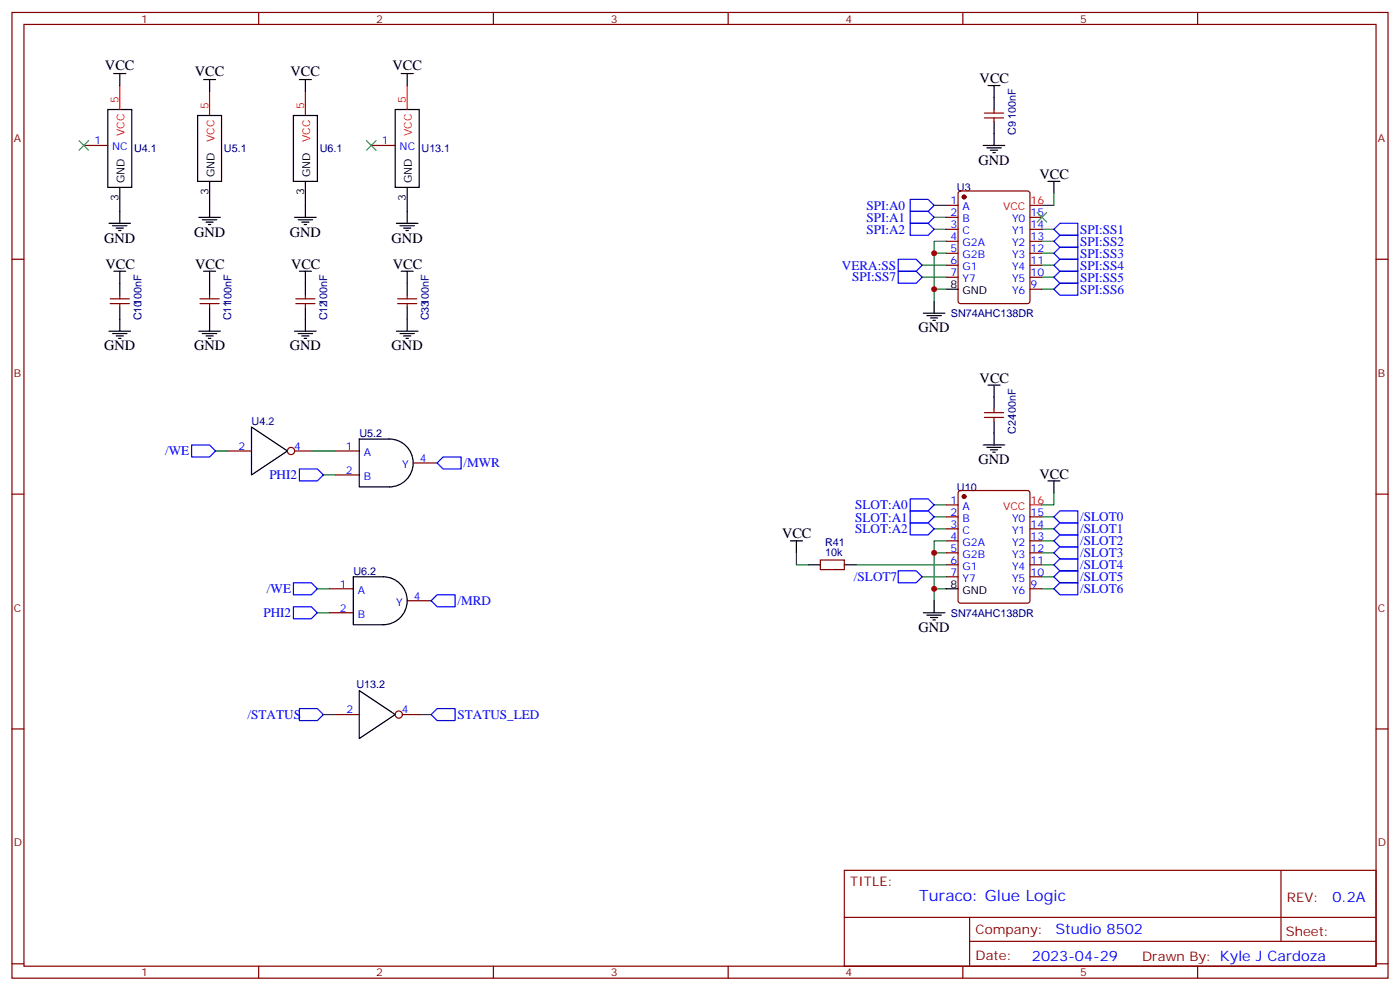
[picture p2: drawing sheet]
<svg xmlns="http://www.w3.org/2000/svg" width="412mm" height="292mm" viewBox="0 0 412 292" stroke-linecap="round" stroke-linejoin="round" font-family="sans-serif">
<g fill="none" stroke="#870000" stroke-width=".35">
<path d="M3.5 3.7h405.4v284.3h-405.4zM7.1 7.2h398.2v277.3h-398.2zM76.2 3.7v3.5M145.3 3.7v3.5M214.5 3.7v3.5M283.6 3.7v3.5M352.8 3.7v3.5M290 34.7h5.6M290 33.3h5.6M292.8 32.2v1.1M292.8 34.7v1.1M24.7 42.8h7"/>
<path d="M109.4 42.8h7M282.5 56.4l.4-.2h19.8l.6 .5 .1 32-.5 .6-20 .1-.6-.5-.1-32zM3.5 76.3h3.6M278.7 60.5h3.5M278.7 64h3.5M278.7 67.5h3.5M278.7 71h3.5M278.7 74.6h3.5M278.7 78.1h3.5M303.4 64h3.5M303.4 67.5h3.5M303.4 71h3.5"/>
<path d="M303.4 74.6h3.5M303.4 78.1h3.5M405.3 76.3h3.6M32.5 89.4h5.6M32.5 88h5.6M35.3 86.9v1.1M35.3 89.4v1.1M58.9 89.4h5.7M58.9 88h5.7M61.7 86.9v1.1M61.7 89.4v1.1M87.1 89.4h5.7"/>
<path d="M87.1 88h5.7M90 86.9v1.1M90 89.4v1.1M117.1 89.4h5.7M117.1 88h5.7M119.9 86.9v1.1M119.9 89.4v1.1M278.7 81.6h3.5M303.4 81.6h3.5M303.4 85.2h3.5M67 132.8h7.1M86.8 132.8h4.9"/>
<path d="M98.8 132.8h7M98.8 139.8h7M121.7 136.3h7.1M290 122.9h5.6M290 121.5h5.6M292.8 120.4v1.1M292.8 122.9v1.1M3.5 145.5h3.6M278.7 148.7h3.5M278.7 152.2h3.5M278.7 155.7h3.5M278.7 159.2h3.5"/>
<path d="M282.5 144.6l.4-.2h19.8l.6 .5 .1 32-.5 .6-20 .1-.6-.5-.1-32zM303.4 152.2h3.5M303.4 155.7h3.5M303.4 159.2h3.5M405.3 145.5h3.6M97 173.4h7.1M119.9 176.9h7.1M241.7 164.9h7v2.8h-7zM278.7 162.8h3.5M278.7 166.3h3.5M278.7 169.8h3.5M303.4 173.4h3.5"/>
<path d="M303.4 162.8h3.5M303.4 166.3h3.5M303.4 169.8h3.5M97 180.4h7.1M3.5 214.6h3.6M98.8 210.4h7M118.5 210.4h5M405.3 214.6h3.6M248.7 256.3h156.6v28.2h-156.6zM377.3 256.3v20.9M248.7 270.1h156.5M285.6 277.2h119.6"/>
<path d="M285.6 270.1v14.1M3.5 283.8h3.6M76.2 284.5v3.5M145.3 284.5v3.5M214.5 284.5v3.5M283.6 284.5v3.5M352.8 284.5v3.5M405.3 283.8h3.6"/>
<circle cx="85.7" cy="132.8" r="1.06"/>
<circle cx="117.5" cy="210.4" r="1.06"/>
</g>
<g fill="#870000" stroke="#870000" stroke-width=".35">
<circle cx="284" cy="58" r=".53"/>
<circle cx="284" cy="146.2" r=".53"/>
</g>
<g fill="none" stroke="#000" stroke-width=".35">
<path d="M31.7 32.2h7.1v23h-7.1zM33.5 21.7h3.5M35.3 21.7v3.5M58.2 34h7.1v19.4h-7.1zM60 23.4h3.5M61.7 23.4v3.6M86.4 34h7.1v19.4h-7.1zM88.2 23.4h3.5M90 23.4v3.6M116.4 32.2h7.1v23h-7.1zM118.2 21.7h3.5M119.9 21.7v3.5"/>
<path d="M291 25.2h3.6M292.8 25.2v7M292.8 35.8v7M35.3 55.2v10.6M61.7 53.4v10.6M90 53.4v10.6M119.9 55.2v10.6M289.6 42.8h6.4M290.7 43.5h4.2M291.7 44.2h2.2M292.5 44.9h.7M308.7 53.4h3.5"/>
<path d="M310.4 53.4v3.5M32.1 65.8h6.4M33.2 66.5h4.2M33.5 79.9h3.5M34.2 67.2h2.1M34.9 67.9h.7M35.3 79.9v7M58.6 64h6.3M59.6 64.7h4.3M60 79.9h3.5M60.7 65.4h2.1M61.4 66.1h.7"/>
<path d="M61.7 79.9v7M86.8 64h6.3M87.8 64.7h4.3M88.2 79.9h3.5M88.9 65.4h2.1M89.6 66.1h.7M90 79.9v7M116.8 65.8h6.3M117.8 66.5h4.3M118.2 79.9h3.5M118.9 67.2h2.1M119.6 67.9h.7"/>
<path d="M119.9 79.9v7M32.1 97.5h6.4M33.2 98.2h4.2M34.2 98.9h2.1M34.9 99.6h.7M35.3 90.5v7M58.6 97.5h6.3M59.6 98.2h4.3M60.7 98.9h2.1M61.4 99.6h.7M61.7 90.5v7M86.8 97.5h6.3"/>
<path d="M87.8 98.2h4.3M88.9 98.9h2.1M89.6 99.6h.7M90 90.5v7M116.8 97.5h6.3M117.8 98.2h4.3M118.9 98.9h2.1M119.6 99.6h.7M119.9 90.5v7M272 92.2h6.3M273 92.9h4.3M274.1 93.6h2.1"/>
<path d="M274.8 94.3h.7M275.2 88.7v3.5M278.7 85.2h3.5M291 113.4h3.6M292.8 113.4v7M74.1 125.7l10.6 7.1-10.6 7zM105.8 129.3h8.9a7.1 7.1 0 0 1 7 7 7.1 7.1 0 0 1-7 7.1h-8.9zM289.6 131h6.4M290.7 131.7h4.2M291.7 132.4h2.2M292.5 133.1h.7M292.8 124v7"/>
<path d="M232.8 159.2h3.6M234.6 159.2v3.6M308.7 141.6h3.5M310.4 141.6v3.5M104.1 169.8h8.8a7.1 7.1 0 0 1 7 7.1 7.1 7.1 0 0 1-7 7h-8.8zM238.1 166.3h3.6M248.7 166.3h3.5M275.2 176.9v3.5M278.7 173.4h3.5M272 180.4h6.3M273 181.1h4.3M274.1 181.8h2.1"/>
<path d="M274.8 182.5h.7M105.8 203.3l10.6 7.1-10.6 7.1z"/>
</g>
<path d="M35.3 25.2v7M61.7 27v7M90 27v7M119.9 25.2v7M303.4 60.5h3.5M303.4 148.7h3.5" fill="none" stroke="#f00" stroke-width=".35"/>
<g fill="none" stroke="#008700" stroke-width=".35">
<path d="M310.4 56.9v3.6h-3.5M271.6 78.1h7.1M275.2 67.5h3.5M275.2 60.5h3.5M275.2 64h3.5M278.7 74.6h-3.5v10.6M278.7 71h-3.5v3.6M306.9 78.1h3.5M306.9 74.6h3.5M306.9 71h3.5M306.9 67.5h3.5M271.6 81.6h7.1"/>
<path d="M278.7 85.2h-3.5v3.5M306.9 81.6h3.5M306.9 85.2h3.5M63.5 132.8h3.5M91.7 132.8h7.1M95.2 139.8h3.6M275.2 155.7h3.5M275.2 152.2h3.5M275.2 148.7h3.5M278.7 159.2h-3.5v3.6M306.9 155.7h3.5M306.9 152.2h3.5"/>
<path d="M306.9 159.2h3.5M310.4 145.1v3.6h-3.5M93.5 173.4h3.5M234.6 162.8v3.5h3.5M252.2 166.3h26.5M271.6 169.8h7.1M278.7 162.8h-3.5v10.6M278.7 173.4h-3.5v3.5M306.9 173.4h3.5M306.9 169.8h3.5M306.9 166.3h3.5M306.9 162.8h3.5"/>
<path d="M93.5 180.4h3.5M95.2 210.4h3.6M123.5 210.4h3.5"/>
</g>
<g fill="none" stroke="#00f" stroke-width=".35">
<path d="M268.1 58.7h5.3l1.8 1.8-1.8 1.7h-5.3zM264.6 79.9h5.3l1.7 1.7-1.7 1.8h-5.3zM264.6 76.3h5.3l1.7 1.8-1.7 1.8h-5.3zM268.1 62.2h5.3l1.8 1.8-1.8 1.8h-5.3zM268.1 65.8h5.3l1.8 1.7-1.8 1.8h-5.3zM310.4 67.5l1.8-1.7h5.3v3.5h-5.3zM310.4 71l1.8-1.7h5.3v3.5h-5.3zM310.4 74.6l1.8-1.8h5.3v3.5h-5.3zM310.4 78.1l1.8-1.8h5.3v3.6h-5.3zM310.4 81.6l1.8-1.7h5.3v3.5h-5.3zM310.4 85.2l1.8-1.8h5.3v3.5h-5.3zM56.4 131h5.3l1.8 1.8-1.8 1.7h-5.3z"/>
<path d="M88.2 138.1h5.3l1.7 1.7-1.7 1.8h-5.3zM128.8 136.3l1.7-1.8h5.3v3.6h-5.3zM268.1 146.9h5.3l1.8 1.8-1.8 1.7h-5.3zM268.1 150.4h5.3l1.8 1.8-1.8 1.8h-5.3zM268.1 154h5.3l1.8 1.7-1.8 1.8h-5.3zM310.4 152.2l1.8-1.8h5.3v3.6h-5.3zM310.4 155.7l1.8-1.7h5.3v3.5h-5.3zM310.4 159.2l1.8-1.7h5.3v3.5h-5.3zM86.4 171.6h5.3l1.8 1.8-1.8 1.7h-5.3zM86.4 178.6h5.3l1.8 1.8-1.8 1.8h-5.3zM127 176.9l1.8-1.8h5.3v3.5h-5.3zM264.6 168.1h5.3l1.7 1.7-1.7 1.8h-5.3z"/>
<path d="M310.4 162.8l1.8-1.8h5.3v3.5h-5.3zM310.4 166.3l1.8-1.8h5.3v3.6h-5.3zM310.4 169.8l1.8-1.7h5.3v3.5h-5.3zM310.4 173.4l1.8-1.8h5.3v3.5h-5.3zM88.2 208.6h5.3l1.7 1.8-1.7 1.8h-5.3zM128.8 208.6h5.3v3.6h-5.3l-1.8-1.8z"/>
</g>
<path d="M23.3 41.4l2.8 2.8M26.1 41.4l-2.8 2.8M107.9 41.4l2.9 2.8M110.8 41.4l-2.9 2.8M305.5 62.6l2.8 2.8M308.3 62.6l-2.8 2.8" fill="none" stroke="#3c3" stroke-width=".35"/>
<g fill="#c00">
<circle cx="275.2" cy="85.2" r=".88"/>
<circle cx="275.2" cy="74.6" r=".88"/>
<circle cx="275.2" cy="173.4" r=".88"/>
<circle cx="275.2" cy="162.8" r=".88"/>
</g>
<text font-size="4.6" fill="#00f" x="270.8" y="265.3">Turaco: Glue Logic</text>
<g font-size="4.2">
<text x="30.9" y="20.6">VCC</text>
<text x="57.4" y="22.3">VCC</text>
<text x="85.6" y="22.3">VCC</text>
<text x="115.6" y="20.6">VCC</text>
<text x="288.6" y="24.5">VCC</text>
<text x="288.2" y="48.5">GND</text>
<text x="306.2" y="52.7">VCC</text>
<text x="30.7" y="71.4">GND</text>
<text x="57.1" y="69.6">GND</text>
<text x="85.4" y="69.6">GND</text>
<text x="115.4" y="71.4">GND</text>
<text x="31" y="79.2">VCC</text>
<text x="57.5" y="79.2">VCC</text>
<text x="85.7" y="79.2">VCC</text>
<text x="115.7" y="79.2">VCC</text>
<text x="270.6" y="97.9">GND</text>
<text x="30.7" y="103.2">GND</text>
<text x="57.1" y="103.2">GND</text>
<text x="85.4" y="103.2">GND</text>
<text x="115.4" y="103.2">GND</text>
<text x="288.6" y="112.7">VCC</text>
<text x="288.2" y="136.7">GND</text>
<text x="306.2" y="140.9">VCC</text>
<text x="230.4" y="158.5">VCC</text>
<text x="270.6" y="186.1">GND</text>
</g>
<g font-size="4.2" fill="#00f">
<text x="392.5" y="265.5">0.2A</text>
<text x="310.9" y="275.1">Studio 8502</text>
<text x="304" y="282.9">2023-04-29</text>
</g>
<g font-size="3.9" fill="#00f">
<text x="255.2" y="61.7">SPI:A0</text>
<text x="255.2" y="65.2">SPI:A1</text>
<text x="255.2" y="68.8">SPI:A2</text>
<text x="318.2" y="68.9">SPI:SS1</text>
<text x="318.2" y="72.4">SPI:SS2</text>
<text x="318.2" y="76">SPI:SS3</text>
<text x="248" y="79.4">VERA:SS</text>
<text x="251" y="82.9">SPI:SS7</text>
<text x="318.2" y="79.5">SPI:SS4</text>
<text x="318.2" y="83">SPI:SS5</text>
<text x="318.2" y="86.5">SPI:SS6</text>
<text x="48.6" y="134">/WE</text>
<text x="136.5" y="137.6">/MWR</text>
<text x="79.3" y="141.1">PHI2</text>
<text x="251.9" y="149.9">SLOT:A0</text>
<text x="251.9" y="153.5">SLOT:A1</text>
<text x="318.2" y="153.5">/SLOT0</text>
<text x="251.9" y="157.1">SLOT:A2</text>
<text x="318.2" y="157">/SLOT1</text>
<text x="318.2" y="160.6">/SLOT2</text>
<text x="318.2" y="164.1">/SLOT3</text>
<text x="318.2" y="167.6">/SLOT4</text>
<text x="251.6" y="171">/SLOT7</text>
<text x="318.2" y="171.1">/SLOT5</text>
<text x="78.6" y="174.6">/WE</text>
<text x="134.8" y="178.2">/MRD</text>
<text x="318.2" y="174.7">/SLOT6</text>
<text x="77.6" y="181.7">PHI2</text>
<text x="72.9" y="211.7">/STATUS</text>
<text x="134.8" y="211.7">STATUS_LED</text>
</g>
<g font-size="3.9" fill="#800">
<text x="250.5" y="260.8">TITLE:</text>
<text x="379.1" y="265.5">REV:</text>
<text x="287.4" y="275">Company:</text>
<text x="378.7" y="275.7">Sheet:</text>
<text x="287.4" y="282.7">Date:</text>
<text x="336.4" y="282.8">Drawn By: Kyle J Cardoza</text>
</g>
<g font-size="3.2" fill="#800">
<text x="41.6" y="6.7">1</text>
<text x="110.8" y="6.7">2</text>
<text x="179.9" y="6.7">3</text>
<text x="249.1" y="6.7">4</text>
<text x="318.2" y="6.7">5</text>
<text x="4.1" y="41.8">A</text>
<text x="405.9" y="41.8">A</text>
<text x="4.1" y="110.9">B</text>
<text x="405.9" y="110.9">B</text>
<text x="4.1" y="180.1">C</text>
<text x="405.9" y="180.1">C</text>
<text x="4.1" y="249.2">D</text>
<text x="405.9" y="249.2">D</text>
<text x="41.6" y="287.5">1</text>
<text x="110.8" y="287.5">2</text>
<text x="179.9" y="287.5">3</text>
<text x="249.1" y="287.5">4</text>
<text x="318.2" y="287.5">5</text>
</g>
<g font-size="3.2" fill="#f00">
<text x="34.9" y="30.3" transform="rotate(-90 34.9 30.3)">5</text>
<text x="61.4" y="32.1" transform="rotate(-90 61.4 32.1)">5</text>
<text x="89.6" y="32.1" transform="rotate(-90 89.6 32.1)">5</text>
<text x="119.6" y="30.3" transform="rotate(-90 119.6 30.3)">5</text>
<text x="36.7" y="40.1" transform="rotate(-90 36.7 40.1)">VCC</text>
<text x="63.1" y="41.9" transform="rotate(-90 63.1 41.9)">VCC</text>
<text x="91.4" y="41.9" transform="rotate(-90 91.4 41.9)">VCC</text>
<text x="121.4" y="40.1" transform="rotate(-90 121.4 40.1)">VCC</text>
<text x="295.5" y="61.9">VCC</text>
<text x="303.6" y="60.1">16</text>
<text x="303.6" y="148.3">16</text>
<text x="295.5" y="150.1">VCC</text>
</g>
<g font-size="3.2" fill="#000080">
<text x="299.2" y="39.6" transform="rotate(-90 299.2 39.6)">C9100nF</text>
<text x="39.5" y="44.9">U4.1</text>
<text x="66" y="44.9">U5.1</text>
<text x="94.2" y="44.9">U6.1</text>
<text x="124.2" y="44.9">U13.1</text>
<text x="281.9" y="56.3">U3</text>
<text x="41.7" y="94.3" transform="rotate(-90 41.7 94.3)">C10100nF</text>
<text x="68.1" y="94.3" transform="rotate(-90 68.1 94.3)">C11100nF</text>
<text x="96.4" y="94.3" transform="rotate(-90 96.4 94.3)">C12100nF</text>
<text x="126.4" y="94.3" transform="rotate(-90 126.4 94.3)">C33100nF</text>
<text x="280.1" y="93.4">SN74AHC138DR</text>
<text x="74.1" y="125.1">U4.2</text>
<text x="105.9" y="128.6">U5.2</text>
<text x="299.2" y="127.8" transform="rotate(-90 299.2 127.8)">C24100nF</text>
<text x="281.9" y="144.5">U10</text>
<text x="243.1" y="160.7">R41</text>
<text x="243.1" y="163.8">10k</text>
<text x="104.1" y="169.2">U6.2</text>
<text x="280.1" y="181.6">SN74AHC138DR</text>
<text x="105" y="202.7">U13.2</text>
</g>
<g font-size="3.2" fill="#00f">
<text x="27.8" y="42.5">1</text>
<text x="33.1" y="44.2">NC</text>
<text x="112.5" y="42.5">1</text>
<text x="117.7" y="44.2">NC</text>
<text x="280" y="60.1">1</text>
<text x="280" y="63.6">2</text>
<text x="283.5" y="61.9">A</text>
<text x="283.5" y="65.4">B</text>
<text x="298.1" y="65.4">Y0</text>
<text x="303.6" y="63.6">15</text>
<text x="280" y="67.2">3</text>
<text x="280" y="70.7">4</text>
<text x="283.5" y="68.9">C</text>
<text x="298.1" y="68.9">Y1</text>
<text x="303.6" y="70.7">13</text>
<text x="303.6" y="67.2">14</text>
<text x="280" y="74.2">5</text>
<text x="280" y="77.8">6</text>
<text x="283.5" y="72.5">G2A</text>
<text x="283.5" y="76">G2B</text>
<text x="298.1" y="76">Y3</text>
<text x="298.1" y="72.5">Y2</text>
<text x="303.6" y="77.8">11</text>
<text x="303.6" y="74.2">12</text>
<text x="280" y="81.3">7</text>
<text x="283.5" y="79.5">G1</text>
<text x="283.5" y="83">Y7</text>
<text x="298.1" y="83">Y5</text>
<text x="298.1" y="79.5">Y4</text>
<text x="303.6" y="81.3">10</text>
<text x="298.1" y="86.6">Y6</text>
<text x="303.6" y="84.8">9</text>
<text x="70.3" y="132.4">2</text>
<text x="86.6" y="132.4">4</text>
<text x="101.9" y="132.4">1</text>
<text x="107.1" y="134.2">A</text>
<text x="118.4" y="137.7">Y</text>
<text x="123.6" y="136">4</text>
<text x="101.9" y="139.5">2</text>
<text x="107.1" y="141.3">B</text>
<text x="280" y="148.3">1</text>
<text x="280" y="151.8">2</text>
<text x="280" y="155.4">3</text>
<text x="283.5" y="150.1">A</text>
<text x="283.5" y="153.6">B</text>
<text x="298.1" y="153.6">Y0</text>
<text x="303.6" y="155.4">14</text>
<text x="303.6" y="151.8">15</text>
<text x="280" y="158.9">4</text>
<text x="283.5" y="157.1">C</text>
<text x="283.5" y="160.7">G2A</text>
<text x="298.1" y="160.7">Y2</text>
<text x="298.1" y="157.1">Y1</text>
<text x="303.6" y="158.9">13</text>
<text x="280" y="162.4">5</text>
<text x="280" y="165.9">6</text>
<text x="283.5" y="164.2">G2B</text>
<text x="283.5" y="167.7">G1</text>
<text x="298.1" y="167.7">Y4</text>
<text x="298.1" y="164.2">Y3</text>
<text x="303.6" y="165.9">11</text>
<text x="303.6" y="162.4">12</text>
<text x="100.1" y="173">1</text>
<text x="280" y="169.5">7</text>
<text x="283.5" y="171.2">Y7</text>
<text x="298.1" y="171.2">Y5</text>
<text x="303.6" y="173">9</text>
<text x="303.6" y="169.5">10</text>
<text x="105.4" y="174.8">A</text>
<text x="116.7" y="178.3">Y</text>
<text x="121.9" y="176.5">4</text>
<text x="298.1" y="174.8">Y6</text>
<text x="100.1" y="180.1">2</text>
<text x="105.4" y="181.8">B</text>
<text x="102.1" y="210">2</text>
<text x="118.4" y="210">4</text>
</g>
<g font-size="3.2">
<text x="36.7" y="53.9" transform="rotate(-90 36.7 53.9)">GND</text>
<text x="63.1" y="52.1" transform="rotate(-90 63.1 52.1)">GND</text>
<text x="91.4" y="52.1" transform="rotate(-90 91.4 52.1)">GND</text>
<text x="121.4" y="53.9" transform="rotate(-90 121.4 53.9)">GND</text>
<text x="34.9" y="59.1" transform="rotate(-90 34.9 59.1)">3</text>
<text x="61.4" y="57.4" transform="rotate(-90 61.4 57.4)">3</text>
<text x="89.6" y="57.4" transform="rotate(-90 89.6 57.4)">3</text>
<text x="119.6" y="59.1" transform="rotate(-90 119.6 59.1)">3</text>
<text x="280" y="84.8">8</text>
<text x="283.5" y="86.6">GND</text>
<text x="280" y="173">8</text>
<text x="283.5" y="174.8">GND</text>
</g>
</svg>
